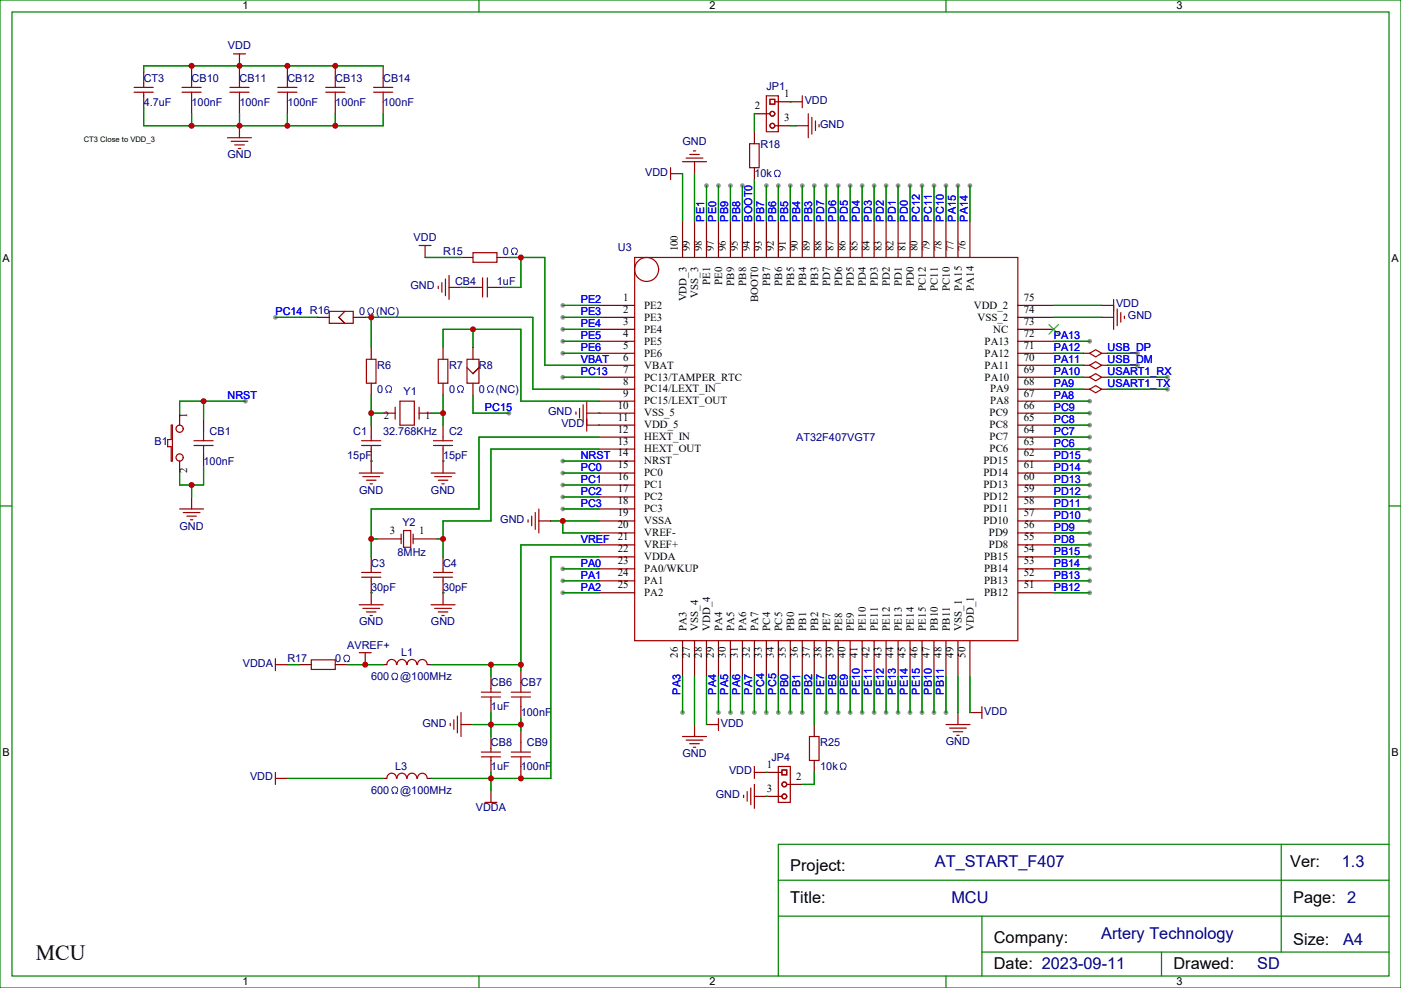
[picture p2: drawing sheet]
<svg xmlns="http://www.w3.org/2000/svg" width="413mm" height="291mm" viewBox="0 0 413 291" stroke-linecap="round" stroke-linejoin="round" font-family="sans-serif">
<g fill="#999">
<circle cx="321" cy="139.3" r=".71"/>
<circle cx="321" cy="153.5" r=".71"/>
<circle cx="321" cy="142.9" r=".71"/>
<circle cx="321" cy="128.8" r=".71"/>
<circle cx="321" cy="132.3" r=".71"/>
<circle cx="321" cy="149.9" r=".71"/>
<circle cx="321" cy="121.7" r=".71"/>
<circle cx="321" cy="100.5" r=".71"/>
<circle cx="321" cy="160.5" r=".71"/>
<circle cx="321" cy="167.6" r=".71"/>
<circle cx="321" cy="118.2" r=".71"/>
<circle cx="321" cy="174.6" r=".71"/>
<circle cx="321" cy="146.4" r=".71"/>
<circle cx="321" cy="157" r=".71"/>
<circle cx="321" cy="125.2" r=".71"/>
<circle cx="321" cy="164" r=".71"/>
<circle cx="321" cy="135.8" r=".71"/>
<circle cx="321" cy="171.1" r=".71"/>
<circle cx="208.1" cy="54.7" r=".71"/>
<circle cx="225.8" cy="54.7" r=".71"/>
<circle cx="239.9" cy="54.7" r=".71"/>
<circle cx="246.9" cy="54.7" r=".71"/>
<circle cx="254" cy="54.7" r=".71"/>
<circle cx="232.8" cy="54.7" r=".71"/>
<circle cx="215.2" cy="54.7" r=".71"/>
<circle cx="229.3" cy="54.7" r=".71"/>
<circle cx="261.1" cy="54.7" r=".71"/>
<circle cx="211.7" cy="54.7" r=".71"/>
<circle cx="236.4" cy="54.7" r=".71"/>
<circle cx="264.6" cy="54.7" r=".71"/>
<circle cx="278.7" cy="54.7" r=".71"/>
<circle cx="257.5" cy="54.7" r=".71"/>
<circle cx="243.4" cy="54.7" r=".71"/>
<circle cx="268.1" cy="54.7" r=".71"/>
<circle cx="275.2" cy="54.7" r=".71"/>
<circle cx="271.6" cy="54.7" r=".71"/>
<circle cx="218.7" cy="54.7" r=".71"/>
<circle cx="250.5" cy="54.7" r=".71"/>
<circle cx="282.2" cy="54.7" r=".71"/>
<circle cx="285.8" cy="54.7" r=".71"/>
<circle cx="165.8" cy="90" r=".71"/>
<circle cx="165.8" cy="93.5" r=".71"/>
<circle cx="165.8" cy="97" r=".71"/>
<circle cx="165.8" cy="100.5" r=".71"/>
<circle cx="165.8" cy="111.1" r=".71"/>
<circle cx="165.8" cy="104.1" r=".71"/>
<circle cx="165.8" cy="146.4" r=".71"/>
<circle cx="165.8" cy="149.9" r=".71"/>
<circle cx="165.8" cy="139.3" r=".71"/>
<circle cx="165.8" cy="135.8" r=".71"/>
<circle cx="165.8" cy="142.9" r=".71"/>
<circle cx="165.8" cy="167.6" r=".71"/>
<circle cx="165.8" cy="174.6" r=".71"/>
<circle cx="165.8" cy="171.1" r=".71"/>
<circle cx="271.6" cy="209.9" r=".71"/>
<circle cx="261.1" cy="209.9" r=".71"/>
<circle cx="268.1" cy="209.9" r=".71"/>
<circle cx="264.6" cy="209.9" r=".71"/>
<circle cx="232.8" cy="209.9" r=".71"/>
<circle cx="275.2" cy="209.9" r=".71"/>
<circle cx="211.7" cy="209.9" r=".71"/>
<circle cx="225.8" cy="209.9" r=".71"/>
<circle cx="201.1" cy="209.9" r=".71"/>
<circle cx="257.5" cy="209.9" r=".71"/>
<circle cx="229.3" cy="209.9" r=".71"/>
<circle cx="218.7" cy="209.9" r=".71"/>
<circle cx="236.4" cy="209.9" r=".71"/>
<circle cx="215.2" cy="209.9" r=".71"/>
<circle cx="278.7" cy="209.9" r=".71"/>
<circle cx="222.3" cy="209.9" r=".71"/>
<circle cx="149.9" cy="121.7" r=".71"/>
<circle cx="243.4" cy="209.9" r=".71"/>
<circle cx="246.9" cy="209.9" r=".71"/>
<circle cx="250.5" cy="209.9" r=".71"/>
<circle cx="254" cy="209.9" r=".71"/>
<circle cx="335.1" cy="107.6" r=".71"/>
<circle cx="335.1" cy="104.1" r=".71"/>
<circle cx="72.3" cy="118.2" r=".71"/>
<circle cx="81.1" cy="93.5" r=".71"/>
<circle cx="344" cy="111.1" r=".71"/>
<circle cx="344" cy="114.7" r=".71"/>
</g>
<g fill="none" stroke="#a10000" stroke-width=".35">
<path d="M106.5 131.2h5.7M106.5 129.8h5.7M109.4 128.8v1M109.4 131.2v1.1M91.7 194.4h7.1v2.8h-7.1zM141.8 205.3h5.7M141.8 203.9h5.7M144.6 202.8v1.1M144.6 205.3v1.1M153.5 218.7v2.8M150.6 223h5.7M150.6 221.5h5.7"/>
<path d="M153.5 223v2.8M229.3 225.8h3.5v10.6h-3.5zM229.3 227.5h1.1M229.3 234.6h1.1M230.4 226.8h1.4v1.4h-1.4zM231.8 231.1h1"/>
<circle cx="231.1" cy="231.1" r=".71"/>
<circle cx="231.1" cy="234.6" r=".71"/>
</g>
<path d="M109.4 125.2v3.6M109.4 132.3v3.5M88.2 195.8h3.5M98.8 195.8h3.5M144.6 199.3v3.5M144.6 206.4v3.5M153.5 215.2v3.5M153.5 225.8v3.5M225.8 227.5h3.5M225.8 234.6h3.5M232.8 231.1h3.6" fill="none" stroke="#870000" stroke-width=".35"/>
<path d="M101.5 193.1a1.04 1.04 0 0 1 1.5 .2 1.04 1.04 0 0 1-.4 1.5h.4v.2h-.7v-.3a.81 .81 0 0 0 .5-1.2 .81 .81 0 0 0-1.3 0 .81 .81 0 0 0 .5 1.2v.3h-.7v-.2h.5a1.1 1.1 0 0 1-.3-1.7z" fill="#000080"/>
<path d="M114 195.8a1.41 1.41 0 0 1 1.4-1.5 1.41 1.41 0 0 1 1.4 1.5M117 195.8a1.41 1.41 0 0 1 1.4-1.5 1.41 1.41 0 0 1 1.4 1.5M120 195.8a1.41 1.41 0 0 1 1.4-1.5 1.41 1.41 0 0 1 1.4 1.5M123 195.8a1.41 1.41 0 0 1 1.4-1.5 1.41 1.41 0 0 1 1.4 1.5" fill="none" stroke="#a10000" stroke-width=".35"/>
<path d="M112.9 195.8h1M125.9 195.8h1.1" fill="none" stroke="#870000" stroke-width=".35"/>
<path d="M115.6 198.4a1.04 1.04 0 0 1 1.6 .2 1.04 1.04 0 0 1-.5 1.5h.5v.2h-.8v-.3a.81 .81 0 0 0 .6-1.2 .81 .81 0 0 0-1.4 0 .81 .81 0 0 0 .6 1.2v.3h-.8v-.2h.5a1.1 1.1 0 0 1-.3-1.7z" fill="#000080"/>
<g fill="none" stroke="#a10000" stroke-width=".35">
<path d="M139.3 74.4h7.1v2.9h-7.1zM50.4 125.2h.4v10.6h-.4v-4.2h-1v-2.1h1zM127.7 170h5.6M127.7 168.6h5.6M130.5 167.6v1M130.5 170v1.1M150.6 205.3h5.7M150.6 203.9h5.7M153.5 201.1v2.8M153.5 205.3v2.8"/>
<circle cx="52.9" cy="126.3" r="1.06"/>
<circle cx="52.9" cy="134.8" r="1.06"/>
</g>
<path d="M135.8 75.8h3.5M146.4 75.8h3.5M52.9 121.7v3.5M52.9 135.8v3.5M130.5 164v3.6M130.5 171.1v3.5M153.5 197.6v3.5M153.5 208.1v3.6" fill="none" stroke="#870000" stroke-width=".35"/>
<path d="M150.9 73.2a1.04 1.04 0 0 1 1.5 .2 1.04 1.04 0 0 1-.4 1.5h.4v.2h-.7v-.3a.81 .81 0 0 0 .5-1.3 .81 .81 0 0 0-1.3 0 .81 .81 0 0 0 .5 1.3v.3h-.7v-.2h.4a1.1 1.1 0 0 1-.2-1.7z" fill="#000080"/>
<g fill="none" stroke="#a10000" stroke-width=".35">
<path d="M141.1 84.7h1.1M142.2 81.8v5.7M143.6 81.8v5.7M143.6 84.7h1M107.9 105.8h2.9v7.1h-2.9zM57.1 131.2h5.7M57.1 129.8h5.7M60 127v2.8M60 131.2v2.9M106.5 170h5.7M106.5 168.6h5.7M109.4 167.6v1"/>
<path d="M109.4 170v1.1"/>
</g>
<path d="M137.6 84.7h3.5M144.6 84.7h3.6M109.4 102.3v3.5M109.4 112.9v3.5M60 123.5v3.5M60 134.1v3.5M109.4 164v3.6M109.4 171.1v3.5" fill="none" stroke="#870000" stroke-width=".35"/>
<path d="M113.8 113.7a1.04 1.04 0 0 1 1.6 .3 1.04 1.04 0 0 1-.5 1.5h.5v.2h-.8v-.4a.81 .81 0 0 0 .6-1.2 .81 .81 0 0 0-1.4 0 .81 .81 0 0 0 .6 1.2v.4h-.8v-.2h.5a1.1 1.1 0 0 1-.3-1.8z" fill="#000080"/>
<path d="M127.7 131.2h5.6M127.7 129.8h5.6M130.5 128.8v1M130.5 131.2v1.1M238.5 217h2.8v7h-2.8z" fill="none" stroke="#a10000" stroke-width=".35"/>
<path d="M130.5 125.2v3.6M130.5 132.3v3.5M239.9 213.4v3.6M239.9 224v3.5" fill="none" stroke="#870000" stroke-width=".35"/>
<path d="M247.7 224.9a1.04 1.04 0 0 1 1.6 .2 1.04 1.04 0 0 1-.5 1.5h.5v.2h-.8l.1-.3a.81 .81 0 0 0 .5-1.3 .81 .81 0 0 0-1.4 0 .81 .81 0 0 0 .6 1.3v.3h-.7v-.2h.4a1.1 1.1 0 0 1-.3-1.7z" fill="#000080"/>
<path d="M129.1 105.8h2.8v7.1h-2.8z" fill="none" stroke="#a10000" stroke-width=".35"/>
<path d="M130.5 102.3v3.5M130.5 112.9v3.5" fill="none" stroke="#870000" stroke-width=".35"/>
<path d="M135 113.7a1.04 1.04 0 0 1 1.5 .3 1.04 1.04 0 0 1-.4 1.5h.4v.2h-.7v-.4a.81 .81 0 0 0 .5-1.2 .81 .81 0 0 0-1.3 0 .81 .81 0 0 0 .5 1.2v.4h-.7v-.2h.5a1.1 1.1 0 0 1-.3-1.8z" fill="#000080"/>
<g fill="none" stroke="#a10000" stroke-width=".35">
<path d="M232.8 30h3.6M234.6 37h3.5M236.4 28.2v3.6M238.1 33.5v7.1M239.2 34.6v4.9M240.2 35.6v2.9M241.3 36.7v.7M197.6 51.2h3.5M197.6 49.4v3.5M201.1 47.6h7M202.1 46.6h5M203.2 45.5h2.8"/>
<path d="M204.3 44.4h.7M204.6 47.6v3.6M123.5 72.3h3.5M125.2 72.3v3.5M129.1 84.3v.7M130.2 83.3v2.8M131.2 82.2v4.9M132.3 84.7h3.5M132.3 81.1v7.1M324.6 90h3.5M324.6 93.5h3.5M328.1 88.2v8.8"/>
<path d="M329.1 91v5M330.2 92.1v2.8M331.3 93.1v.7M105.8 139.3h7.1M109.4 135.8v3.5M127 139.3h7.1M130.5 135.8v3.5M52.9 149.9h7.1M54 151h4.9M55 152h2.9M56.1 153.1h.7M56.4 146.4v3.5"/>
<path d="M106.9 140.4h4.9M107.9 141.5h2.9M109 142.5h.7M128.1 140.4h4.9M129.1 141.5h2.8M130.2 142.5h.7M105.8 178.2h7.1M106.9 179.2h4.9M109.4 174.6v3.6M127 178.2h7.1M128.1 179.2h4.9M130.5 174.6v3.6"/>
<path d="M81.1 195.8h3.6M81.1 194v3.6M105.8 192.3h3.6M107.6 192.3v3.5M107.9 180.3h2.9M109 181.3h.7M129.1 180.3h2.8M130.2 181.3h.7M132.6 213.1v.7M133.7 212v2.8M134.8 211v4.9M135.8 213.4h3.5"/>
<path d="M135.8 209.9v7.1M201.1 217h7M202.1 218h5M203.2 219.1h2.8M204.6 213.4v3.6M208.1 213.4h3.6M211.7 211.7v3.5M278.7 213.4h7.1M279.8 214.5h4.9M280.8 215.5h2.8M281.9 216.6h.7M282.2 209.9v3.5"/>
<path d="M285.8 209.9h3.5M289.3 208.1v3.6M114 229.3a1.41 1.41 0 0 1 1.4-1.5 1.41 1.41 0 0 1 1.4 1.5M117 229.3a1.41 1.41 0 0 1 1.4-1.5 1.41 1.41 0 0 1 1.4 1.5M120 229.3a1.41 1.41 0 0 1 1.4-1.5 1.41 1.41 0 0 1 1.4 1.5M123 229.3a1.41 1.41 0 0 1 1.4-1.5 1.41 1.41 0 0 1 1.4 1.5M141.8 223h5.7M141.8 221.5h5.7M142.9 236.4h3.5M144.6 220.5v1M144.6 223v1M144.6 232.8v3.6"/>
<path d="M204.3 220.1h.7M219.1 234.2v.7M220.1 233.2v2.8M221.2 232.1v5M222.2 225.8v3.5M222.2 231.1v7M222.2 227.5h3.6M222.2 234.6h3.6"/>
</g>
<g fill="none" stroke="#870000" stroke-width=".35">
<path d="M232.8 30h.1M234.6 37h.1M201.1 51.1v.1M204.6 51.2h.1M125.2 75.8h.1M135.8 84.7h.1M324.6 90h.1M324.6 93.5h.1M109.4 135.8h.1M130.5 135.8h.1M56.4 146.4h.1M109.4 174.6h.1"/>
<path d="M130.5 174.6h.1M84.7 195.8h.1M107.6 195.8h.1M139.3 213.4h.1M144.6 217v3.5M204.6 213.4h.1M208.1 213.4h.1M282.2 209.9h.1M285.8 209.9h.1M112.9 229.3h1M125.9 229.3h1.1M144.6 232.8h.1"/>
<path d="M144.6 224v3.5M225.8 227.5h.1M225.8 234.6h.1"/>
</g>
<path d="M115.6 231.9a1.04 1.04 0 0 1 1.6 .2 1.04 1.04 0 0 1-.5 1.6h.5v.1h-.8v-.3a.81 .81 0 0 0 .6-1.2 .81 .81 0 0 0-1.4 0 .81 .81 0 0 0 .6 1.2v.3h-.8v-.1h.5a1.1 1.1 0 0 1-.3-1.8z" fill="#000080"/>
<g fill="none" stroke="#a10000" stroke-width=".35">
<path d="M68.8 15.9h3.5M70.6 15.9v3.5M39.5 27.2h5.7M39.5 25.8h5.7M42.3 24.7v1.1M42.3 27.2v1M70.6 37v3.6M225.8 33.5h1M225.8 28.2h3.5v10.6h-3.5zM226.8 29.3h1.4v1.4h-1.4zM228.2 30h1.1M228.2 37h1.1"/>
<path d="M67 40.6h7.1M68.1 41.6h4.9M69.1 42.7h2.9M70.2 43.7h.7M220.8 42.3h2.9v7.1h-2.9zM187 75.8h112.9v112.9h-112.9zM116.4 119.9v3.6M117.8 118.2h4.3v7h-4.3zM123.5 119.9v3.6M171.8 119.2v5M172.9 118.2v8.8M169.7 121.4v.7"/>
<path d="M170.7 120.3v2.8M172.9 125.2h3.5M172.9 121.7h3.5M81.1 229.3h3.6M81.1 227.5v3.6"/>
<circle cx="227.5" cy="33.5" r=".71"/>
<circle cx="227.5" cy="37" r=".71"/>
<circle cx="190.5" cy="79.4" r="3.5"/>
</g>
<g fill="none" stroke="#870000" stroke-width=".35">
<path d="M70.6 19.4h.1M42.3 21.2v3.5M42.3 28.2v3.6M70.6 37h.1M222.2 33.5h3.6M222.2 38.8v3.5M229.3 37h3.5M229.3 30h3.5M222.2 49.4v3.5M201.1 65.3v10.5M204.6 65.3v10.5M208.1 65.3v10.5"/>
<path d="M211.7 65.3v10.5M215.2 65.3v10.5M218.7 65.3v10.5M222.2 65.3v10.5M225.8 65.3v10.5M229.3 65.3v10.5M232.8 65.3v10.5M236.4 65.3v10.5M239.9 65.3v10.5M243.4 65.3v10.5M246.9 65.3v10.5M250.5 65.3v10.5"/>
<path d="M254 65.3v10.5M257.5 65.3v10.5M261.1 65.3v10.5M264.6 65.3v10.5M268.1 65.3v10.5M271.6 65.3v10.5M275.2 65.3v10.5M278.7 65.3v10.5M282.2 65.3v10.5M285.8 65.3v10.5M176.4 90h10.6M176.4 93.5h10.6"/>
<path d="M176.4 97h10.6M299.9 90h10.5M299.9 93.5h10.5M299.9 97h10.5M176.4 100.5h10.6M176.4 104.1h10.6M176.4 107.6h10.6M176.4 111.1h10.6M176.4 114.7h10.6M176.4 118.2h10.6M299.9 100.5h10.5M299.9 104.1h10.5"/>
<path d="M299.9 107.6h10.5M299.9 111.1h10.5M299.9 114.7h10.5M299.9 118.2h10.5M112.9 121.7h3.5M123.5 121.7h3.5M176.4 121.7h10.6M176.4 125.2h10.6M176.4 128.8h10.6M176.4 132.3h10.6M176.4 135.8h10.6M176.4 139.3h10.6"/>
<path d="M176.4 121.7h.1M176.4 125.2h.1M299.9 121.7h10.5M299.9 125.2h10.5M299.9 128.8h10.5M299.9 132.3h10.5M299.9 135.8h10.5M299.9 139.3h10.5M176.4 142.9h10.6M176.4 146.4h10.6M176.4 149.9h10.6M176.4 153.5h10.6"/>
<path d="M176.4 157h10.6M299.9 142.9h10.5M299.9 146.4h10.5M299.9 149.9h10.5M299.9 153.5h10.5M299.9 157h10.5M176.4 160.5h10.6M176.4 164h10.6M176.4 167.6h10.6M176.4 171.1h10.6M176.4 174.6h10.6M299.9 160.5h10.5"/>
<path d="M299.9 164h10.5M299.9 167.6h10.5M299.9 171.1h10.5M299.9 174.6h10.5M201.1 188.7v10.6M204.6 188.7v10.6M208.1 188.7v10.6M211.7 188.7v10.6M215.2 188.7v10.6M218.7 188.7v10.6M222.2 188.7v10.6M225.8 188.7v10.6"/>
<path d="M229.3 188.7v10.6M232.8 188.7v10.6M236.4 188.7v10.6M239.9 188.7v10.6M243.4 188.7v10.6M246.9 188.7v10.6M250.5 188.7v10.6M254 188.7v10.6M257.5 188.7v10.6M261.1 188.7v10.6M264.6 188.7v10.6M268.1 188.7v10.6"/>
<path d="M271.6 188.7v10.6M275.2 188.7v10.6M278.7 188.7v10.6M282.2 188.7v10.6M285.8 188.7v10.6M84.7 229.3h.1"/>
</g>
<path d="M309 95.6l2.9 2.8M311.9 95.6l-2.9 2.8" fill="none" stroke="#3c3" stroke-width=".35"/>
<path d="M228.3 50.2a1.04 1.04 0 0 1 1.6 .3 1.04 1.04 0 0 1-.5 1.5h.5v.2h-.8v-.4a.81 .81 0 0 0 .6-1.2 .81 .81 0 0 0-1.4 0 .81 .81 0 0 0 .6 1.2v.4h-.7v-.2h.4a1.1 1.1 0 0 1-.3-1.8z" fill="#000080"/>
<path d="M118.2 157.3v2.9M118.9 156.3h2.1v4.9h-2.1zM121.7 157.3v2.9" fill="none" stroke="#a10000" stroke-width=".35"/>
<path d="M111.1 158.7h7.1M121.7 158.7h7.1" fill="none" stroke="#870000" stroke-width=".35"/>
<g fill="none" stroke="#008700" stroke-width=".35">
<path d="M201.1 51.2v14.1M204.6 51.2v14.1M208.1 54.7v10.6M211.7 54.7v10.6M215.2 54.7v10.6M218.7 54.7v10.6M225.8 54.7v10.6M229.3 54.7v10.6M232.8 54.7v10.6M236.4 54.7v10.6M239.9 54.7v10.6M243.4 54.7v10.6"/>
<path d="M246.9 54.7v10.6M254 54.7v10.6M257.5 54.7v10.6M261.1 54.7v10.6M264.6 54.7v10.6M268.1 54.7v10.6M271.6 54.7v10.6M275.2 54.7v10.6M278.7 54.7v10.6M310.4 93.5h14.2M310.4 90h14.2M310.4 100.5h10.6"/>
<path d="M310.4 118.2h10.6M310.4 139.3h10.6M310.4 128.8h10.6M310.4 132.3h10.6M310.4 121.7h10.6M310.4 125.2h10.6M310.4 135.8h10.6M310.4 153.5h10.6M310.4 142.9h10.6M310.4 149.9h10.6M310.4 146.4h10.6M310.4 157h10.6"/>
<path d="M310.4 160.5h10.6M310.4 167.6h10.6M310.4 174.6h10.6M310.4 164h10.6M310.4 171.1h10.6M204.6 199.3v14.1M208.1 199.3v14.1M282.2 199.3v10.6M285.8 199.3v10.6"/>
</g>
<g fill="#008700">
<circle cx="109.4" cy="174.6" r=".18"/>
<circle cx="130.5" cy="174.6" r=".18"/>
</g>
<path d="M60 137.6v5.3h-7.1v-3.6M56.4 142.9v3.5M162.3 153.5h14.1M165.8 153.5v3.5h10.6" fill="none" stroke="#008700" stroke-width=".35"/>
<circle cx="109.4" cy="135.8" r=".18" fill="#008700"/>
<path d="M250.5 54.7v10.6M282.2 54.7v10.6M285.8 54.7v10.6M310.4 107.6h8.9M310.4 104.1h8.9M176.4 132.3h-31.8v21.2h-14.1v10.5M128.8 158.7h1.7" fill="none" stroke="#008700" stroke-width=".35"/>
<g fill="#008700">
<circle cx="225.8" cy="227.5" r=".18"/>
<circle cx="225.8" cy="234.6" r=".18"/>
</g>
<path d="M135.8 84.7h1.8" fill="none" stroke="#008700" stroke-width=".35"/>
<g fill="#008700">
<circle cx="232.8" cy="30" r=".18"/>
<circle cx="176.4" cy="121.7" r=".18"/>
<circle cx="176.4" cy="125.2" r=".18"/>
</g>
<g fill="none" stroke="#008700" stroke-width=".35">
<path d="M112.9 19.4h-70.6v1.8M42.3 31.8v5.2h70.6v-3.5M56.4 33.5v3.5M70.6 33.5v3.5M84.7 33.5v3.5M98.8 33.5v3.5M222.2 33.5v5.3M232.8 37h1.8M222.2 52.9v12.4M125.2 75.8h10.6M149.9 75.8h10.6v31.8h15.9M153.5 75.8v8.9h-5.3"/>
<path d="M81.1 93.5h12.4M107.6 93.5h49.4v21.2h19.4M109.4 93.5v8.8M139.3 97v5.3M165.8 90h10.6M165.8 93.5h10.6M165.8 97h10.6M60 118.2v5.3M72.3 118.2h-19.4v3.5M109.4 116.4v8.8M130.5 102.3v-5.3h23v21.2h22.9M130.5 116.4v8.8"/>
<path d="M139.3 116.4v5.3h10.6M165.8 100.5h10.6M165.8 111.1h10.6M165.8 104.1h10.6M326.3 104.1h8.8M326.3 107.6h8.8M109.4 121.7h3.5M127 121.7h3.5M165.8 139.3h10.6M165.8 135.8h10.6M176.4 128.8h-35.3v21.1h-31.7v14.1M109.4 158.7h1.7"/>
<path d="M165.8 146.4h10.6M165.8 149.9h10.6M165.8 142.9h10.6M165.8 167.6h10.6M165.8 174.6h10.6M165.8 171.1h10.6M201.1 199.3v10.6M211.7 199.3v10.6M215.2 199.3v10.6M218.7 199.3v10.6M222.2 199.3v10.6M225.8 199.3v10.6"/>
<path d="M229.3 199.3v10.6M232.8 199.3v10.6M236.4 199.3v10.6M239.9 199.3v14.1M243.4 199.3v10.6M246.9 199.3v10.6M250.5 199.3v10.6M254 199.3v10.6M257.5 199.3v10.6M261.1 199.3v10.6M264.6 199.3v10.6M268.1 199.3v10.6"/>
<path d="M271.6 199.3v10.6M275.2 199.3v10.6M278.7 199.3v10.6M239.9 227.5v3.6h-3.5"/>
</g>
<g fill="none" stroke="#a10000" stroke-width=".35">
<path d="M53.6 27.2h5.7M53.6 25.8h5.7M56.4 22.9v2.9M56.4 27.2v2.8M67.7 27.2h5.7M67.7 25.8h5.7M70.6 22.9v2.9M70.6 27.2v2.8M81.8 27.2h5.7M81.8 25.8h5.7M84.7 22.9v2.9M84.7 27.2v2.8"/>
<path d="M96 27.2h5.6M96 25.8h5.6M98.8 22.9v2.9M98.8 27.2v2.8M110.1 27.2h5.6M110.1 25.8h5.6M112.9 22.9v2.9M112.9 27.2v2.8"/>
</g>
<path d="M56.4 19.4v3.5M70.6 19.4v3.5M84.7 19.4v3.5M98.8 19.4v3.5M112.9 19.4v3.5M56.4 30v3.5M70.6 30v3.5M84.7 30v3.5M98.8 30v3.5M112.9 30v3.5" fill="none" stroke="#870000" stroke-width=".35"/>
<circle cx="130.5" cy="135.8" r=".18" fill="#008700"/>
<path d="M176.4 160.5h-22.9v37.1M176.4 164h-14.1v65.3h-35.3M127 195.8h26.5M144.6 195.8v3.5M139.3 213.4h14.2M144.6 209.9v7.1M153.5 211.7v3.5M84.7 229.3h28.2M144.6 227.5v5.3" fill="none" stroke="#008700" stroke-width=".35"/>
<path d="M97 91.7h7.1v3.5h-7.1zM99.8 93.5l1.8 1.7-1.8-1.7M101.6 91.7l-1.8 1.8M155.6 153.1v.7M156.6 152v2.9M157.7 151v4.9M158.7 149.9v7.1M158.8 153.5h3.5" fill="none" stroke="#a10000" stroke-width=".35"/>
<path d="M93.5 93.5h3.5M104.1 93.5h3.5M162.3 153.5h.1" fill="none" stroke="#870000" stroke-width=".35"/>
<path d="M108.5 90.8a1.04 1.04 0 0 1 1.6 .2 1.04 1.04 0 0 1-.5 1.5h.5v.2h-.8v-.3a.81 .81 0 0 0 .6-1.2 .81 .81 0 0 0-1.4 0 .81 .81 0 0 0 .6 1.2v.3h-.7v-.2h.4a1.1 1.1 0 0 1-.3-1.7z" fill="#000080"/>
<path d="M137.6 105.8h3.5v7.1h-3.5zM137.6 108.3l1.7 1.8M139.3 110.1l1.8-1.8-1.8 1.8" fill="none" stroke="#a10000" stroke-width=".35"/>
<path d="M139.3 102.3v3.5M139.3 112.9v3.5" fill="none" stroke="#870000" stroke-width=".35"/>
<path d="M143.8 113.7a1.04 1.04 0 0 1 1.6 .3 1.04 1.04 0 0 1-.5 1.5h.4v.2h-.7v-.4a.81 .81 0 0 0 .6-1.2 .81 .81 0 0 0-1.4 0 .81 .81 0 0 0 .6 1.2v.4h-.8v-.2h.5a1.1 1.1 0 0 1-.3-1.8z" fill="#000080"/>
<path d="M310.4 111.1h8.9M310.4 114.7h8.9M326.3 111.1h17.7M326.3 114.7h17.7M84.7 195.8h3.5M102.3 195.8h10.6" fill="none" stroke="#008700" stroke-width=".35"/>
<path d="M321 111.1l1.8-1 1.8 1-1.8 1.1zM321 114.7l1.8-1.1 1.8 1.1-1.8 1zM321 104.1l1.8-1.1 1.8 1.1-1.8 1zM321 107.6l1.8-1.1 1.8 1.1-1.8 1.1z" fill="none" stroke="#a10000" stroke-width=".35"/>
<path d="M319.3 111.1h1.7M319.3 114.7h1.7M319.3 104.1h1.7M319.3 107.6h1.7M324.6 111.1h1.7M324.6 114.7h1.7M324.6 104.1h1.7M324.6 107.6h1.7" fill="none" stroke="#870000" stroke-width=".35"/>
<g fill="none" stroke="#008000" stroke-width=".35">
<path d="M0 0h412.7v291h-412.7zM3.5 3.5h405.7v284h-405.7zM141.1 0v3.5M278.7 0v3.5M0 149h3.5M409.2 149h3.5M377.5 248.7v31.8M409.2 259.3h-179.9v10.6M409.2 248.7h-179.9v10.6M289.3 269.9v17.6M409.2 269.9h-179.9v17.6M141.1 287.5v3.5"/>
<path d="M278.7 287.5v3.5M289.3 280.5h119.9M342.2 280.5v7"/>
</g>
<g fill="#c00">
<circle cx="56.4" cy="142.9" r=".88"/>
<circle cx="165.8" cy="153.5" r=".88"/>
<circle cx="130.5" cy="158.7" r=".88"/>
<circle cx="109.4" cy="158.7" r=".88"/>
<circle cx="70.6" cy="37" r=".88"/>
<circle cx="84.7" cy="37" r=".88"/>
<circle cx="56.4" cy="37" r=".88"/>
<circle cx="98.8" cy="37" r=".88"/>
<circle cx="56.4" cy="19.4" r=".88"/>
<circle cx="70.6" cy="19.4" r=".88"/>
<circle cx="84.7" cy="19.4" r=".88"/>
<circle cx="98.8" cy="19.4" r=".88"/>
<circle cx="60" cy="118.2" r=".88"/>
<circle cx="153.5" cy="75.8" r=".88"/>
<circle cx="130.5" cy="121.7" r=".88"/>
<circle cx="109.4" cy="121.7" r=".88"/>
<circle cx="139.3" cy="97" r=".88"/>
<circle cx="109.4" cy="93.5" r=".88"/>
<circle cx="144.6" cy="213.4" r=".88"/>
<circle cx="153.5" cy="213.4" r=".88"/>
<circle cx="153.5" cy="195.8" r=".88"/>
<circle cx="144.6" cy="195.8" r=".88"/>
<circle cx="144.6" cy="229.3" r=".88"/>
<circle cx="153.5" cy="229.3" r=".88"/>
<circle cx="107.6" cy="195.8" r=".88"/>
</g>
<text font-size="6.4" x="10.6" y="282.7">MCU</text>
<g font-size="4.8">
<text x="232.8" y="256.6">Project:</text>
<text x="380.1" y="255.4">Ver:</text>
<text x="232.8" y="266">Title:</text>
<text x="381" y="266">Page: 2</text>
<text x="292.8" y="277.7">Company:</text>
<text x="381" y="278.4">Size:</text>
<text x="292.8" y="285.4">Date: 2023-09-11</text>
<text x="345.7" y="285.4">Drawed:</text>
</g>
<g font-size="4.8" fill="#000080">
<text x="275.5" y="255.4">AT_START_F407</text>
<text x="395.3" y="255.4">1.3</text>
<text x="280.3" y="266">MCU</text>
<text x="324.4" y="276.6">Artery Technology</text>
<text x="395.7" y="278.4">A4</text>
<text x="370.4" y="285.4">SD</text>
</g>
<g font-size="3.2">
<text x="71.4" y="2.7">1</text>
<text x="209" y="2.7">2</text>
<text x="346.6" y="2.7">3</text>
<text x="231.1" y="28.6">1</text>
<text x="222.4" y="32.2">2</text>
<text x="231.1" y="35.7">3</text>
<text x=".7" y="77.3">A</text>
<text x="199.7" y="74.1" transform="rotate(-90 199.7 74.1)">100</text>
<text x="203.3" y="74.1" transform="rotate(-90 203.3 74.1)">99</text>
<text x="206.8" y="74.1" transform="rotate(-90 206.8 74.1)">98</text>
<text x="210.3" y="74.1" transform="rotate(-90 210.3 74.1)">97</text>
<text x="213.8" y="74.1" transform="rotate(-90 213.8 74.1)">96</text>
<text x="217.4" y="74.1" transform="rotate(-90 217.4 74.1)">95</text>
<text x="220.9" y="74.1" transform="rotate(-90 220.9 74.1)">94</text>
<text x="224.4" y="74.1" transform="rotate(-90 224.4 74.1)">93</text>
<text x="228" y="74.1" transform="rotate(-90 228 74.1)">92</text>
<text x="231.5" y="74.1" transform="rotate(-90 231.5 74.1)">91</text>
<text x="235" y="74.1" transform="rotate(-90 235 74.1)">90</text>
<text x="238.5" y="74.1" transform="rotate(-90 238.5 74.1)">89</text>
<text x="242.1" y="74.1" transform="rotate(-90 242.1 74.1)">88</text>
<text x="245.6" y="74.1" transform="rotate(-90 245.6 74.1)">87</text>
<text x="249.1" y="74.1" transform="rotate(-90 249.1 74.1)">86</text>
<text x="252.7" y="74.1" transform="rotate(-90 252.7 74.1)">85</text>
<text x="256.2" y="74.1" transform="rotate(-90 256.2 74.1)">84</text>
<text x="259.7" y="74.1" transform="rotate(-90 259.7 74.1)">83</text>
<text x="263.2" y="74.1" transform="rotate(-90 263.2 74.1)">82</text>
<text x="266.8" y="74.1" transform="rotate(-90 266.8 74.1)">81</text>
<text x="270.3" y="74.1" transform="rotate(-90 270.3 74.1)">80</text>
<text x="273.8" y="74.1" transform="rotate(-90 273.8 74.1)">79</text>
<text x="277.3" y="74.1" transform="rotate(-90 277.3 74.1)">78</text>
<text x="280.9" y="74.1" transform="rotate(-90 280.9 74.1)">77</text>
<text x="284.4" y="74.1" transform="rotate(-90 284.4 74.1)">76</text>
<text x="409.9" y="77.3">A</text>
<text x="209.3" y="84" transform="rotate(-90 209.3 84)">PE1</text>
<text x="212.8" y="84" transform="rotate(-90 212.8 84)">PE0</text>
<text x="183.6" y="88.6">1</text>
<text x="202.2" y="88.8" transform="rotate(-90 202.2 88.8)">VDD_3</text>
<text x="205.7" y="87.7" transform="rotate(-90 205.7 87.7)">VSS_3</text>
<text x="216.3" y="84.2" transform="rotate(-90 216.3 84.2)">PB9</text>
<text x="219.8" y="84.2" transform="rotate(-90 219.8 84.2)">PB8</text>
<text x="223.4" y="89" transform="rotate(-90 223.4 89)">BOOT0</text>
<text x="226.9" y="84.2" transform="rotate(-90 226.9 84.2)">PB7</text>
<text x="230.4" y="84.2" transform="rotate(-90 230.4 84.2)">PB6</text>
<text x="234" y="84.2" transform="rotate(-90 234 84.2)">PB5</text>
<text x="237.5" y="84.2" transform="rotate(-90 237.5 84.2)">PB4</text>
<text x="241" y="84.2" transform="rotate(-90 241 84.2)">PB3</text>
<text x="244.5" y="84.3" transform="rotate(-90 244.5 84.3)">PD7</text>
<text x="248.1" y="84.3" transform="rotate(-90 248.1 84.3)">PD6</text>
<text x="251.6" y="84.3" transform="rotate(-90 251.6 84.3)">PD5</text>
<text x="255.1" y="84.3" transform="rotate(-90 255.1 84.3)">PD4</text>
<text x="258.6" y="84.3" transform="rotate(-90 258.6 84.3)">PD3</text>
<text x="262.2" y="84.3" transform="rotate(-90 262.2 84.3)">PD2</text>
<text x="265.7" y="84.3" transform="rotate(-90 265.7 84.3)">PD1</text>
<text x="269.2" y="84.3" transform="rotate(-90 269.2 84.3)">PD0</text>
<text x="272.8" y="85.8" transform="rotate(-90 272.8 85.8)">PC12</text>
<text x="276.3" y="85.8" transform="rotate(-90 276.3 85.8)">PC11</text>
<text x="279.8" y="85.8" transform="rotate(-90 279.8 85.8)">PC10</text>
<text x="283.3" y="85.6" transform="rotate(-90 283.3 85.6)">PA15</text>
<text x="286.9" y="85.6" transform="rotate(-90 286.9 85.6)">PA14</text>
<text x="301.6" y="88.6">75</text>
<text x="183.6" y="92.1">2</text>
<text x="183.6" y="95.7">3</text>
<text x="189.8" y="90.9">PE2</text>
<text x="189.8" y="94.4">PE3</text>
<text x="286.9" y="90.9">VDD_2</text>
<text x="288" y="94.4">VSS_2</text>
<text x="301.6" y="95.7">73</text>
<text x="301.6" y="92.1">74</text>
<text x="183.6" y="99.2">4</text>
<text x="189.8" y="98">PE4</text>
<text x="189.8" y="101.5">PE5</text>
<text x="290.1" y="101.5">PA13</text>
<text x="292.6" y="98">NC</text>
<text x="301.6" y="99.2">72</text>
<text x="183.6" y="102.7">5</text>
<text x="183.6" y="106.3">6</text>
<text x="189.8" y="105">PE6</text>
<text x="290.1" y="105">PA12</text>
<text x="301.6" y="102.7">71</text>
<text x="301.6" y="106.3">70</text>
<text x="183.6" y="109.8">7</text>
<text x="183.6" y="113.3">8</text>
<text x="189.8" y="108.6">VBAT</text>
<text x="189.8" y="112.1">PC13/TAMPER_RTC</text>
<text x="290.1" y="108.6">PA11</text>
<text x="290.1" y="112.1">PA10</text>
<text x="301.6" y="109.8">69</text>
<text x="301.6" y="113.3">68</text>
<text x="183.6" y="116.8">9</text>
<text x="189.8" y="115.6">PC14/LEXT_IN</text>
<text x="189.8" y="119.1">PC15/LEXT_OUT</text>
<text x="291.7" y="115.6">PA9</text>
<text x="291.7" y="119.1">PA8</text>
<text x="301.6" y="116.8">67</text>
<text x="55.1" y="123.2" transform="rotate(-90 55.1 123.2)">1</text>
<text x="113" y="123.6">2</text>
<text x="125.2" y="123.6">1</text>
<text x="182" y="120.4">10</text>
<text x="182" y="123.9">11</text>
<text x="189.8" y="122.7">VSS_5</text>
<text x="291.6" y="122.7">PC9</text>
<text x="301.6" y="120.4">66</text>
<text x="301.6" y="123.9">65</text>
<text x="182" y="127.4">12</text>
<text x="182" y="130.9">13</text>
<text x="189.8" y="126.2">VDD_5</text>
<text x="189.8" y="129.7">HEXT_IN</text>
<text x="291.6" y="126.2">PC8</text>
<text x="291.6" y="129.7">PC7</text>
<text x="301.6" y="127.4">64</text>
<text x="301.6" y="130.9">63</text>
<text x="189.8" y="133.3">HEXT_OUT</text>
<text x="189.8" y="136.8">NRST</text>
<text x="289.8" y="136.8">PD15</text>
<text x="291.6" y="133.3">PC6</text>
<text x="301.6" y="134.5">62</text>
<text x="55.1" y="139.2" transform="rotate(-90 55.1 139.2)">2</text>
<text x="182" y="138">15</text>
<text x="182" y="141.5">16</text>
<text x="189.8" y="140.3">PC0</text>
<text x="189.8" y="143.8">PC1</text>
<text x="289.8" y="143.8">PD13</text>
<text x="289.8" y="140.3">PD14</text>
<text x="301.6" y="141.5">60</text>
<text x="301.6" y="138">61</text>
<text x="182" y="145.1">17</text>
<text x="182" y="148.6">18</text>
<text x="189.8" y="147.4">PC2</text>
<text x="289.8" y="147.4">PD12</text>
<text x="301.6" y="145.1">59</text>
<text x="301.6" y="148.6">58</text>
<text x="182" y="152.1">19</text>
<text x="182" y="155.6">20</text>
<text x="189.8" y="150.9">PC3</text>
<text x="189.8" y="154.4">VSSA</text>
<text x="289.8" y="150.9">PD11</text>
<text x="289.8" y="154.4">PD10</text>
<text x="301.6" y="152.1">57</text>
<text x="301.6" y="155.6">56</text>
<text x="114.8" y="157.4">3</text>
<text x="123.5" y="157.4">1</text>
<text x="182" y="159.2">21</text>
<text x="189.8" y="157.9">VREF-</text>
<text x="189.8" y="161.5">VREF+</text>
<text x="291.4" y="157.9">PD9</text>
<text x="291.4" y="161.5">PD8</text>
<text x="301.6" y="159.2">55</text>
<text x="182" y="162.7">22</text>
<text x="182" y="166.2">23</text>
<text x="189.8" y="165">VDDA</text>
<text x="290" y="165">PB15</text>
<text x="301.6" y="162.7">54</text>
<text x="301.6" y="166.2">53</text>
<text x="182" y="169.7">24</text>
<text x="182" y="173.3">25</text>
<text x="189.8" y="168.5">PA0/WKUP</text>
<text x="189.8" y="172.1">PA1</text>
<text x="290" y="168.5">PB14</text>
<text x="290" y="172.1">PB13</text>
<text x="301.6" y="169.7">52</text>
<text x="301.6" y="173.3">51</text>
<text x="189.8" y="175.6">PA2</text>
<text x="290" y="175.6">PB12</text>
<text x="202.2" y="185.8" transform="rotate(-90 202.2 185.8)">PA3</text>
<text x="205.7" y="185.8" transform="rotate(-90 205.7 185.8)">VSS_4</text>
<text x="209.3" y="185.8" transform="rotate(-90 209.3 185.8)">VDD_4</text>
<text x="212.8" y="185.8" transform="rotate(-90 212.8 185.8)">PA4</text>
<text x="216.3" y="185.8" transform="rotate(-90 216.3 185.8)">PA5</text>
<text x="219.8" y="185.8" transform="rotate(-90 219.8 185.8)">PA6</text>
<text x="223.4" y="185.8" transform="rotate(-90 223.4 185.8)">PA7</text>
<text x="226.9" y="185.8" transform="rotate(-90 226.9 185.8)">PC4</text>
<text x="230.4" y="185.8" transform="rotate(-90 230.4 185.8)">PC5</text>
<text x="234" y="185.8" transform="rotate(-90 234 185.8)">PB0</text>
<text x="237.5" y="185.8" transform="rotate(-90 237.5 185.8)">PB1</text>
<text x="241" y="185.8" transform="rotate(-90 241 185.8)">PB2</text>
<text x="244.5" y="185.8" transform="rotate(-90 244.5 185.8)">PE7</text>
<text x="248.1" y="185.8" transform="rotate(-90 248.1 185.8)">PE8</text>
<text x="251.6" y="185.8" transform="rotate(-90 251.6 185.8)">PE9</text>
<text x="255.1" y="185.8" transform="rotate(-90 255.1 185.8)">PE10</text>
<text x="258.6" y="185.8" transform="rotate(-90 258.6 185.8)">PE11</text>
<text x="262.2" y="185.8" transform="rotate(-90 262.2 185.8)">PE12</text>
<text x="265.7" y="185.8" transform="rotate(-90 265.7 185.8)">PE13</text>
<text x="269.2" y="185.8" transform="rotate(-90 269.2 185.8)">PE14</text>
<text x="272.8" y="185.8" transform="rotate(-90 272.8 185.8)">PE15</text>
<text x="276.3" y="185.8" transform="rotate(-90 276.3 185.8)">PB10</text>
<text x="279.8" y="185.8" transform="rotate(-90 279.8 185.8)">PB11</text>
<text x="283.3" y="185.8" transform="rotate(-90 283.3 185.8)">VSS_1</text>
<text x="286.9" y="185.8" transform="rotate(-90 286.9 185.8)">VDD_1</text>
<text x="199.7" y="193.7" transform="rotate(-90 199.7 193.7)">26</text>
<text x="203.3" y="193.7" transform="rotate(-90 203.3 193.7)">27</text>
<text x="206.8" y="193.7" transform="rotate(-90 206.8 193.7)">28</text>
<text x="210.3" y="193.7" transform="rotate(-90 210.3 193.7)">29</text>
<text x="213.8" y="193.7" transform="rotate(-90 213.8 193.7)">30</text>
<text x="217.4" y="193.7" transform="rotate(-90 217.4 193.7)">31</text>
<text x="220.9" y="193.7" transform="rotate(-90 220.9 193.7)">32</text>
<text x="224.4" y="193.7" transform="rotate(-90 224.4 193.7)">33</text>
<text x="228" y="193.7" transform="rotate(-90 228 193.7)">34</text>
<text x="231.5" y="193.7" transform="rotate(-90 231.5 193.7)">35</text>
<text x="235" y="193.7" transform="rotate(-90 235 193.7)">36</text>
<text x="238.5" y="193.7" transform="rotate(-90 238.5 193.7)">37</text>
<text x="242.1" y="193.7" transform="rotate(-90 242.1 193.7)">38</text>
<text x="245.6" y="193.7" transform="rotate(-90 245.6 193.7)">39</text>
<text x="249.1" y="193.7" transform="rotate(-90 249.1 193.7)">40</text>
<text x="252.7" y="193.7" transform="rotate(-90 252.7 193.7)">41</text>
<text x="256.2" y="193.7" transform="rotate(-90 256.2 193.7)">42</text>
<text x="259.7" y="193.7" transform="rotate(-90 259.7 193.7)">43</text>
<text x="263.2" y="193.7" transform="rotate(-90 263.2 193.7)">44</text>
<text x="266.8" y="193.7" transform="rotate(-90 266.8 193.7)">45</text>
<text x="270.3" y="193.7" transform="rotate(-90 270.3 193.7)">46</text>
<text x="273.8" y="193.7" transform="rotate(-90 273.8 193.7)">47</text>
<text x="277.3" y="193.7" transform="rotate(-90 277.3 193.7)">48</text>
<text x="280.9" y="193.7" transform="rotate(-90 280.9 193.7)">49</text>
<text x="284.4" y="193.7" transform="rotate(-90 284.4 193.7)">50</text>
<text x=".7" y="222.8">B</text>
<text x="225.9" y="226.2">1</text>
<text x="409.9" y="222.8">B</text>
<text x="225.9" y="233.2">3</text>
<text x="234.6" y="229.7">2</text>
<text x="71.4" y="290.2">1</text>
<text x="209" y="290.2">2</text>
<text x="346.6" y="290.2">3</text>
</g>
<g font-size="3.2" fill="#000080">
<text x="67.2" y="14.5">VDD</text>
<text x="42.3" y="24.1">CT3</text>
<text x="56.4" y="24.1">CB10</text>
<text x="70.6" y="24.1">CB11</text>
<text x="84.7" y="24.1">CB12</text>
<text x="98.8" y="24.1">CB13</text>
<text x="112.9" y="24.1">CB14</text>
<text x="225.8" y="26.5">JP1</text>
<text x="42.3" y="31.1">4.7uF</text>
<text x="56.4" y="31.1">100nF</text>
<text x="70.6" y="31.1">100nF</text>
<text x="84.7" y="31.1">100nF</text>
<text x="98.8" y="31.1">100nF</text>
<text x="112.9" y="31.1">100nF</text>
<text x="237.1" y="30.6">VDD</text>
<text x="241.6" y="37.8">GND</text>
<text x="67" y="46.6">GND</text>
<text x="201" y="42.7">GND</text>
<text x="224" y="43.5">R18</text>
<text x="190.1" y="51.7">VDD</text>
<text x="222.2" y="52.3">10k</text>
<text x="121.8" y="71">VDD</text>
<text x="130.5" y="75.2">R15</text>
<text x="148.2" y="75.2">0</text>
<text x="182" y="73.8">U3</text>
<text x="120.9" y="85.3">GND</text>
<text x="134.1" y="84">CB4</text>
<text x="146.4" y="84">1uF</text>
<text x="105.8" y="92.8">0</text>
<text x="110.8" y="92.8">(NC)</text>
<text x="328.8" y="90.6">VDD</text>
<text x="332.3" y="94.1">GND</text>
<text x="111.1" y="108.7">R6</text>
<text x="132.3" y="108.7">R7</text>
<text x="141.1" y="108.7">R8</text>
<text x="111.1" y="115.8">0</text>
<text x="118.9" y="116.5">Y1</text>
<text x="132.3" y="115.8">0</text>
<text x="141.1" y="115.8">0</text>
<text x="146.1" y="115.8">(NC)</text>
<text x="161.5" y="122.3">GND</text>
<text x="165.4" y="125.8">VDD</text>
<text x="45.5" y="130.9">B1</text>
<text x="61.7" y="128.1">CB1</text>
<text x="104.1" y="128.1">C1</text>
<text x="112.9" y="128.1">32.768KHz</text>
<text x="132.3" y="128.1">C2</text>
<text x="234.6" y="129.9">AT32F407VGT7</text>
<text x="60" y="136.9">100nF</text>
<text x="102.3" y="135.2">15pF</text>
<text x="130.5" y="135.2">15pF</text>
<text x="105.8" y="145.4">GND</text>
<text x="127" y="145.4">GND</text>
<text x="52.9" y="156">GND</text>
<text x="118.5" y="154.9">Y2</text>
<text x="147.4" y="154.1">GND</text>
<text x="109.4" y="166.9">C3</text>
<text x="117.1" y="163.8">8MHz</text>
<text x="130.5" y="166.9">C4</text>
<text x="109.4" y="174">30pF</text>
<text x="130.5" y="174">30pF</text>
<text x="105.8" y="184.2">GND</text>
<text x="127" y="184.2">GND</text>
<text x="102.3" y="191.3">AVREF+</text>
<text x="71.5" y="196.4">VDDA</text>
<text x="84.7" y="195.1">R17</text>
<text x="98.8" y="195.1">0</text>
<text x="118.2" y="193.4">L1</text>
<text x="109.4" y="200.4">600</text>
<text x="117.9" y="200.4">@100MHz</text>
<text x="144.6" y="202.2">CB6</text>
<text x="153.5" y="202.2">CB7</text>
<text x="144.6" y="209.3">1uF</text>
<text x="124.5" y="214">GND</text>
<text x="153.5" y="211">100nF</text>
<text x="212.4" y="214">VDD</text>
<text x="290" y="210.5">VDD</text>
<text x="144.6" y="219.8">CB8</text>
<text x="155.2" y="219.8">CB9</text>
<text x="241.7" y="219.8">R25</text>
<text x="278.7" y="219.5">GND</text>
<text x="116.4" y="226.9">L3</text>
<text x="144.6" y="226.9">1uF</text>
<text x="153.5" y="226.9">100nF</text>
<text x="201" y="223">GND</text>
<text x="227.3" y="224.1">JP4</text>
<text x="241.7" y="226.9">10k</text>
<text x="73.7" y="229.9">VDD</text>
<text x="109.4" y="234">600</text>
<text x="117.9" y="234">@100MHz</text>
<text x="214.8" y="228.1">VDD</text>
<text x="140.2" y="238.9">VDDA</text>
<text x="210.9" y="235.2">GND</text>
</g>
<g font-size="3.2" fill="#00f">
<text x="207.5" y="65.3" transform="rotate(-90 207.5 65.3)">PE1</text>
<text x="211" y="65.3" transform="rotate(-90 211 65.3)">PE0</text>
<text x="214.6" y="65.3" transform="rotate(-90 214.6 65.3)">PB9</text>
<text x="218.1" y="65.3" transform="rotate(-90 218.1 65.3)">PB8</text>
<text x="221.6" y="65.3" transform="rotate(-90 221.6 65.3)">BOOT0</text>
<text x="225.1" y="65.3" transform="rotate(-90 225.1 65.3)">PB7</text>
<text x="228.7" y="65.3" transform="rotate(-90 228.7 65.3)">PB6</text>
<text x="232.2" y="65.3" transform="rotate(-90 232.2 65.3)">PB5</text>
<text x="235.7" y="65.3" transform="rotate(-90 235.7 65.3)">PB4</text>
<text x="239.2" y="65.3" transform="rotate(-90 239.2 65.3)">PB3</text>
<text x="242.8" y="65.3" transform="rotate(-90 242.8 65.3)">PD7</text>
<text x="246.3" y="65.3" transform="rotate(-90 246.3 65.3)">PD6</text>
<text x="249.8" y="65.3" transform="rotate(-90 249.8 65.3)">PD5</text>
<text x="253.4" y="65.3" transform="rotate(-90 253.4 65.3)">PD4</text>
<text x="256.9" y="65.3" transform="rotate(-90 256.9 65.3)">PD3</text>
<text x="260.4" y="65.3" transform="rotate(-90 260.4 65.3)">PD2</text>
<text x="263.9" y="65.3" transform="rotate(-90 263.9 65.3)">PD1</text>
<text x="267.5" y="65.3" transform="rotate(-90 267.5 65.3)">PD0</text>
<text x="271" y="65.3" transform="rotate(-90 271 65.3)">PC12</text>
<text x="274.5" y="65.3" transform="rotate(-90 274.5 65.3)">PC11</text>
<text x="278.1" y="65.3" transform="rotate(-90 278.1 65.3)">PC10</text>
<text x="281.6" y="65.3" transform="rotate(-90 281.6 65.3)">PA15</text>
<text x="285.1" y="65.3" transform="rotate(-90 285.1 65.3)">PA14</text>
<text x="171.1" y="89.3">PE2</text>
<text x="81.1" y="92.8">PC14 R16</text>
<text x="171.1" y="92.8">PE3</text>
<text x="171.1" y="96.4">PE4</text>
<text x="171.1" y="99.9">PE5</text>
<text x="310.4" y="99.9">PA13</text>
<text x="171.1" y="103.4">PE6</text>
<text x="171.1" y="107">VBAT</text>
<text x="310.4" y="107">PA11</text>
<text x="310.4" y="103.4">PA12</text>
<text x="326.3" y="107">USB_DM</text>
<text x="326.3" y="103.4">USB_DP</text>
<text x="171.1" y="110.5">PC13</text>
<text x="310.4" y="110.5">PA10</text>
<text x="326.3" y="110.5">USART1_RX</text>
<text x="67" y="117.5">NRST</text>
<text x="310.4" y="117.5">PA8</text>
<text x="310.4" y="114">PA9</text>
<text x="326.3" y="114">USART1_TX</text>
<text x="142.9" y="121.1">PC15</text>
<text x="310.4" y="121.1">PC9</text>
<text x="310.4" y="124.6">PC8</text>
<text x="310.4" y="128.1">PC7</text>
<text x="310.4" y="131.6">PC6</text>
<text x="171.1" y="135.2">NRST 14</text>
<text x="310.4" y="135.2">PD15</text>
<text x="171.1" y="138.7">PC0</text>
<text x="171.1" y="142.2">PC1</text>
<text x="310.4" y="138.7">PD14</text>
<text x="310.4" y="142.2">PD13</text>
<text x="171.1" y="145.8">PC2</text>
<text x="171.1" y="149.3">PC3</text>
<text x="310.4" y="149.3">PD11</text>
<text x="310.4" y="145.8">PD12</text>
<text x="310.4" y="152.8">PD10</text>
<text x="171.1" y="159.9">VREF</text>
<text x="310.4" y="159.9">PD8</text>
<text x="310.4" y="156.3">PD9</text>
<text x="171.1" y="166.9">PA0</text>
<text x="310.4" y="166.9">PB14</text>
<text x="310.4" y="163.4">PB15</text>
<text x="171.1" y="174">PA2</text>
<text x="171.1" y="170.5">PA1</text>
<text x="310.4" y="174">PB12</text>
<text x="310.4" y="170.5">PB13</text>
<text x="200.4" y="204.6" transform="rotate(-90 200.4 204.6)">PA3</text>
<text x="211" y="204.6" transform="rotate(-90 211 204.6)">PA4</text>
<text x="214.6" y="204.6" transform="rotate(-90 214.6 204.6)">PA5</text>
<text x="218.1" y="204.6" transform="rotate(-90 218.1 204.6)">PA6</text>
<text x="221.6" y="204.6" transform="rotate(-90 221.6 204.6)">PA7</text>
<text x="225.1" y="204.6" transform="rotate(-90 225.1 204.6)">PC4</text>
<text x="228.7" y="204.6" transform="rotate(-90 228.7 204.6)">PC5</text>
<text x="232.2" y="204.6" transform="rotate(-90 232.2 204.6)">PB0</text>
<text x="235.7" y="204.6" transform="rotate(-90 235.7 204.6)">PB1</text>
<text x="239.2" y="204.6" transform="rotate(-90 239.2 204.6)">PB2</text>
<text x="242.8" y="204.6" transform="rotate(-90 242.8 204.6)">PE7</text>
<text x="246.3" y="204.6" transform="rotate(-90 246.3 204.6)">PE8</text>
<text x="249.8" y="204.6" transform="rotate(-90 249.8 204.6)">PE9</text>
<text x="253.4" y="204.6" transform="rotate(-90 253.4 204.6)">PE10</text>
<text x="256.9" y="204.6" transform="rotate(-90 256.9 204.6)">PE11</text>
<text x="260.4" y="204.6" transform="rotate(-90 260.4 204.6)">PE12</text>
<text x="263.9" y="204.6" transform="rotate(-90 263.9 204.6)">PE13</text>
<text x="267.5" y="204.6" transform="rotate(-90 267.5 204.6)">PE14</text>
<text x="271" y="204.6" transform="rotate(-90 271 204.6)">PE15</text>
<text x="274.5" y="204.6" transform="rotate(-90 274.5 204.6)">PB10</text>
<text x="278.1" y="204.6" transform="rotate(-90 278.1 204.6)">PB11</text>
</g>
<text font-size="2.2" x="24.7" y="41.9">CT3 Close to VDD_3</text>
</svg>
